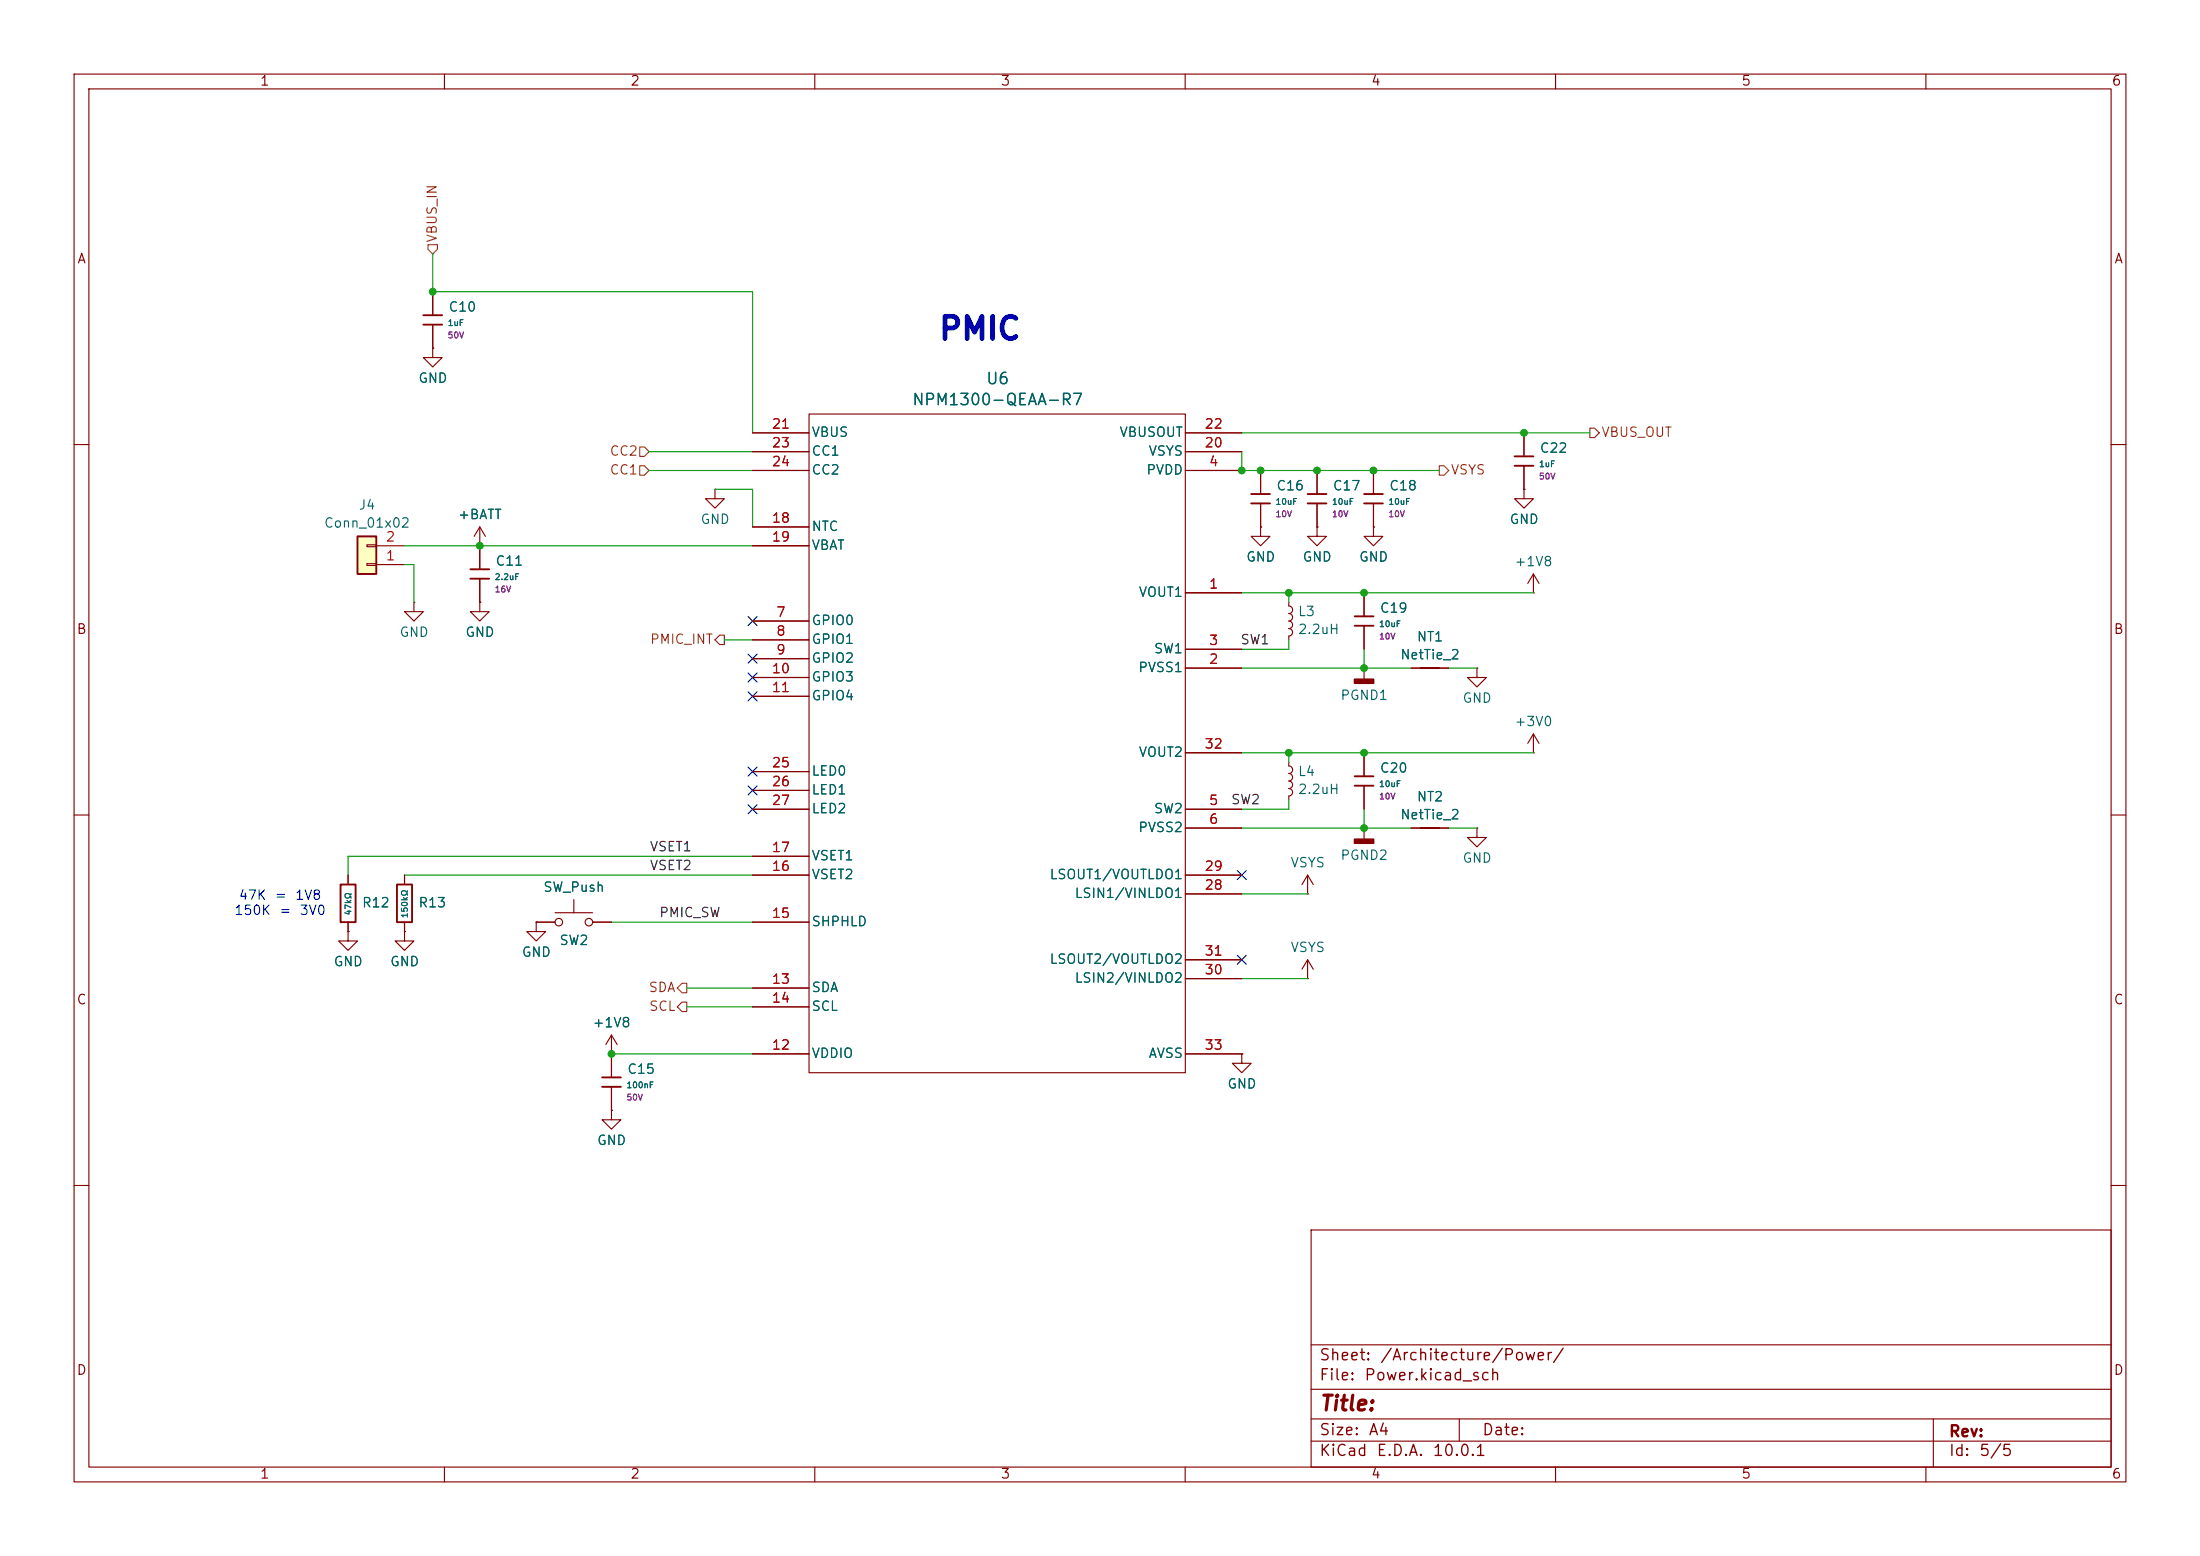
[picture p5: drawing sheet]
<svg xmlns="http://www.w3.org/2000/svg" width="297mm" height="210mm" viewBox="0 0 297 210" stroke-linecap="round" stroke-linejoin="round" font-family="sans-serif">
<g fill="none" stroke="#840000" stroke-width=".15">
<path d="M10 10h277v190h-277zM12 12h273v186h-273zM60 10v2M110 10v2M160 10v2M210 10v2M260 10v2M58.4 39.4v3.1M58.4 47v1.3h1.3l-1.3 1.2-1.3-1.2h1.3M58.4 47h.1M58.4 43.8v3.2M205.7 58.4v3.2"/>
<path d="M10 60h2M64.8 73.7h.1M64.8 71.1l-.8 1.3M64.8 71.1l.7 1.3M64.8 71.1v5.7M64.8 78.1v3.2M96.5 66v1.3h1.3l-1.3 1.3-1.3-1.3h1.3M96.5 66h.1M205.7 66v1.3h1.3l-1.3 1.3-1.2-1.3h1.2M205.7 66h.1M205.7 62.9v3.1M207 77.5l-.8 1.2"/>
<path d="M207 77.5l.8 1.2M207 77.5v2.5M285 60h2M64.8 81.3v1.3h1.2l-1.2 1.2-1.3-1.2h1.3M64.8 81.3h.1M174 81.3v.5a.51 .51 0 0 1 .5 .5 .51 .51 0 0 1-.5 .5M174 82.8a.51 .51 0 0 1 .5 .5 .51 .51 0 0 1-.5 .5M174 83.8a.51 .51 0 0 1 .5 .5 .51 .51 0 0 1-.5 .5 .5 .5 0 0 1 .5 .5 .5 .5 0 0 1-.5 .5v.6M184.1 90.2h.1M184.1 90.2v1.5M190.5 90.2h5.1M199.4 90.2v1.2h1.3l-1.3 1.3-1.3-1.3h1.3"/>
<path d="M199.4 90.2h.1M207 80h.1M207 99.1v2.5M207 99.1l-.8 1.2M207 99.1l.8 1.2M10 110h2M47 118.1v1.3M207 101.6h.1M285 110h2M47 124.5v1.2M54.6 125.7v1.3h1.3l-1.3 1.3-1.3-1.3h1.3M54.6 125.7h.1"/>
<path d="M72.4 124.5v1.2h1.3l-1.3 1.3-1.3-1.3h1.3M72.4 124.5h.1M82.5 139.7v5.7M82.5 139.7l-.7 1.3M82.5 139.7l.8 1.3M82.5 149.9v1.2h1.3l-1.3 1.3-1.2-1.3h1.2M82.5 149.9h.1M82.5 142.2h.1M82.5 146.7v3.2M10 160h2M177 166h108v32h-108zM285 160h2"/>
<path d="M60 198v2M110 198v2M160 198v2M177 194.5h108M177 191.5h108M177 187.5h108M177 181.5h108M197 191.5v3M210 198v2M260 198v2M261 191.5v6.5"/>
</g>
<path d="M57.1 42.5h2.6M57.1 43.8h2.6M63.5 76.8h2.5M63.5 78.1h2.5M204.5 61.6h2.5M204.5 62.9h2.5M191.8 90.2h2.5M46 119.4h2v5.1h-2zM81.3 145.4h2.5M81.3 146.7h2.5" fill="none" stroke="#840000" stroke-width=".25"/>
<path d="M182.9 91.7h2.5v.5h-2.5z" fill="#840000" stroke="#840000" stroke-width=".25"/>
<path d="M48.3 72.4h2.5v5.1h-2.5z" fill="#ffffc2"/>
<g fill="none" stroke="#840000" stroke-width=".25">
<path d="M48.3 72.4h2.5v5.1h-2.5zM168.9 66.7h2.5M168.9 67.9h2.5M176.5 66.7h2.6M176.5 67.9h2.6M184.1 66.7h2.6M184.1 67.9h2.6M182.9 83.2h2.5M182.9 84.5h2.5M53.6 119.4h2v5.1h-2zM182.9 104.8h2.5M182.9 106h2.5"/>
<path d="M191.8 111.8h2.5"/>
</g>
<g fill="none" stroke="#840000" stroke-width=".15">
<path d="M58.4 39.4v3.1M58.4 47h.1M58.4 43.8v3.2M101.6 58.4h7.6M109.2 55.9h50.8v88.9h-50.8zM160 58.4h7.6M205.7 58.4v3.2M49.5 76.1h1.3v.2h-1.3zM49.5 73.5h1.3v.3h-1.3zM50.8 76.2h3.8M50.8 73.7h3.8M64.8 73.7h.1"/>
<path d="M64.8 73.7v3.1M64.8 78.1v3.2M101.6 73.7h7.6M101.6 63.5h7.6M101.6 71.1h7.6M101.6 61h7.6M160 63.5h7.6M160 61h7.6M170.2 71.1v1.3h1.2l-1.2 1.3-1.3-1.3h1.3M170.2 71.1h.1M170.2 63.5v3.2M170.2 67.9v3.2"/>
<path d="M177.8 71.1v1.3h1.3l-1.3 1.3-1.3-1.3h1.3M177.8 71.1h.1M177.8 63.5v3.2M177.8 67.9v3.2M185.4 71.1v1.3h1.3l-1.3 1.3-1.3-1.3h1.3M185.4 71.1h.1M185.4 63.5v3.2M185.4 67.9v3.2M205.7 66h.1M205.7 62.9v3.1M55.9 81.3v1.3h1.2l-1.2 1.2-1.3-1.2h1.3M55.9 81.3h.1"/>
<path d="M64.8 81.3h.1M101.6 83.8h7.6M101.6 86.4h7.6M101.6 88.9h7.6M101.6 91.4h7.6M101.6 94h7.6M160 80h7.6M160 90.2h7.6M160 87.6h7.6M184.1 80v3.2M184.1 84.5v3.1M190.5 90.2h5.1"/>
<path d="M47 118.1v1.3M54.6 118.1v1.3M101.6 109.2h7.6M101.6 118.1h7.6M101.6 115.6h7.6M101.6 104.1h7.6M101.6 106.7h7.6M160 111.8h7.6M160 109.2h7.6M160 118.1h7.6M160 101.6h7.6M174 102.9v.5a.51 .51 0 0 1 .5 .5 .51 .51 0 0 1-.5 .5 .5 .5 0 0 1 .5 .5 .5 .5 0 0 1-.5 .5 .51 .51 0 0 1 .5 .5 .51 .51 0 0 1-.5 .5 .5 .5 0 0 1 .5 .5 .5 .5 0 0 1-.5 .5v.6"/>
<path d="M176.5 118.1v2.6M176.5 118.1l-.7 1.3M176.5 118.1l.8 1.3M184.1 111.8h.1M184.1 101.6v3.2M184.1 106v3.2M184.1 111.8v1.5M190.5 111.8h5.1M199.4 111.8v1.2h1.3l-1.3 1.3-1.3-1.3h1.3M199.4 111.8h.1M47 125.7v1.3h1.3l-1.3 1.3-1.3-1.3h1.3M47 125.7h.1"/>
<path d="M47 124.5v1.2M54.6 125.7h.1M54.6 124.5v1.2M72.4 124.5h.1M72.4 124.5h2.5M74.9 123.2h5.1M77.5 121.4v1.8M80 124.5h2.5M101.6 133.4h7.6M101.6 135.9h7.6M101.6 124.5h7.6M160 120.7h7.6"/>
<path d="M160 132.1h7.6M160 129.5h7.6M176.5 132.1h.1M176.5 120.7h.1M176.5 129.5l-.7 1.3M176.5 129.5l.8 1.3M176.5 129.5v2.6M82.5 149.9h.1M82.5 142.2h.1M82.5 142.2v3.2M82.5 146.7v3.2M101.6 142.2h7.6"/>
<path d="M160 142.2h7.6M167.6 142.2v1.3h1.3l-1.3 1.3-1.2-1.3h1.2M167.6 142.2h.1"/>
<circle cx="75.4" cy="124.5" r=".51"/>
<circle cx="79.5" cy="124.5" r=".51"/>
</g>
<path d="M182.9 113.3h2.5v.5h-2.5z" fill="#840000" stroke="#840000" stroke-width=".25"/>
<path d="M57.8 33h1.3v.7l-.7 .6-.6-.6zM214.6 57.8h.7l.6 .6-.6 .7h-.7zM86.4 62.9h.6l.6 .6-.6 .6h-.6zM86.4 60.3h.6l.6 .7-.6 .6h-.6zM194.3 62.9h.6l.7 .6-.7 .6h-.6zM97.2 85.7h.6v1.3h-.6l-.7-.6zM92.1 135.3h.6v1.2h-.6l-.7-.6zM92.1 132.7h.6v1.3h-.6l-.7-.6z" fill="none" stroke="#725600" stroke-width=".15"/>
<g fill="none" stroke="#009600" stroke-width=".15">
<path d="M58.4 34.3v5.1h43.2v19M167.6 58.4h47M54.6 73.7h47M54.6 76.2h1.3v5.1M87.6 63.5h14M87.6 61h14M96.5 66h5.1v5.1M167.6 61v2.5h26.7M97.8 86.4h3.8M167.6 90.2h22.9M167.6 80h39.4M174 80v1.3"/>
<path d="M174 86.4v1.2h-6.4M184.1 87.6v2.6M195.6 90.2h3.8M54.6 118.1h47M101.6 115.6h-54.6v2.5M167.6 111.8h22.9M167.6 101.6h39.4M174 101.6v1.3M174 108v1.2h-6.4M184.1 109.2v2.6M195.6 111.8h3.8M82.5 124.5h19.1"/>
<path d="M92.7 133.4h8.9M92.7 135.9h8.9M167.6 120.7h8.9M167.6 132.1h8.9M82.5 142.2h19.1"/>
</g>
<g fill="none" stroke="#000084" stroke-width=".15">
<path d="M101 90.8l1.2 1.2M101 83.2l1.2 1.2M101 93.4l1.2 1.2M101 88.3l1.2 1.2M102.2 90.8l-1.2 1.2M102.2 83.2l-1.2 1.2M102.2 93.4l-1.2 1.2M102.2 88.3l-1.2 1.2M101 108.6l1.2 1.2M101 106.1l1.2 1.2M101 103.5l1.2 1.2M102.2 108.6l-1.2 1.2"/>
<path d="M102.2 106.1l-1.2 1.2M102.2 103.5l-1.2 1.2M167 117.5l1.2 1.2M168.2 117.5l-1.2 1.2M167 128.9l1.2 1.2M168.2 128.9l-1.2 1.2"/>
</g>
<g fill="#009600" stroke="#009600" stroke-width=".14">
<circle cx="58.4" cy="39.4" r=".46"/>
<circle cx="64.8" cy="73.7" r=".46"/>
<circle cx="177.8" cy="63.5" r=".46"/>
<circle cx="167.6" cy="63.5" r=".46"/>
<circle cx="174" cy="101.6" r=".46"/>
<circle cx="185.4" cy="63.5" r=".46"/>
<circle cx="205.7" cy="58.4" r=".46"/>
<circle cx="170.2" cy="63.5" r=".46"/>
<circle cx="184.1" cy="111.8" r=".46"/>
<circle cx="184.1" cy="101.6" r=".46"/>
<circle cx="174" cy="80" r=".46"/>
<circle cx="184.1" cy="80" r=".46"/>
<circle cx="184.1" cy="90.2" r=".46"/>
<circle cx="82.5" cy="142.2" r=".46"/>
</g>
<text font-size="3" fill="#0000c2" x="126.6" y="46.6">PMIC</text>
<text font-size="2" fill="#840000" x="178" y="190.9">Title:</text>
<g font-size="1.5" fill="#006464">
<text x="133" y="52.2">U6</text>
<text x="123" y="55.1">NPM1300-QEAA-R7</text>
</g>
<g font-size="1.5" fill="#840000">
<text x="178" y="184">Sheet:</text>
<text x="186.2" y="184">/Architecture/Power/</text>
<text x="178" y="186.7">File:</text>
<text x="184.1" y="186.7">Power.kicad_sch</text>
<text x="178" y="196.9">KiCad</text>
<text x="178" y="194.1">Size:</text>
<text x="184.7" y="194.1">A4</text>
<text x="185.7" y="196.9">E.D.A.</text>
<text x="193.3" y="196.9">10.0.1</text>
<text x="200" y="194.1">Date:</text>
<text x="263" y="194.3">Rev:</text>
<text x="263" y="196.9">Id:</text>
<text x="267.1" y="196.9">5/5</text>
</g>
<g font-size="1.3" fill="#840000">
<text x="35" y="11.9">1</text>
<text x="85" y="11.9">2</text>
<text x="135" y="11.9">3</text>
<text x="185" y="11.9">4</text>
<text x="235" y="11.9">5</text>
<text x="285" y="11.9">6</text>
<text x="10.3" y="35.9">A</text>
<text x="285.3" y="35.9">A</text>
<text x="10.3" y="85.9">B</text>
<text x="285.3" y="85.9">B</text>
<text x="10.3" y="135.9">C</text>
<text x="285.3" y="135.9">C</text>
<text x="10.3" y="185.9">D</text>
<text x="285.3" y="185.9">D</text>
<text x="35" y="199.9">1</text>
<text x="85" y="199.9">2</text>
<text x="135" y="199.9">3</text>
<text x="185" y="199.9">4</text>
<text x="235" y="199.9">5</text>
<text x="285" y="199.9">6</text>
</g>
<g font-size="1.3" fill="#725600">
<text x="59.3" y="32.8" transform="rotate(-90 59.3 32.8)">VBUS_IN</text>
<text x="216.1" y="59.3">VBUS_OUT</text>
<text x="82.2" y="64.4">CC1</text>
<text x="82.2" y="61.8">CC2</text>
<text x="195.8" y="64.4">VSYS</text>
<text x="87.7" y="87.2">PMIC_INT</text>
<text x="87.5" y="134.2">SDA</text>
<text x="87.5" y="136.8">SCL</text>
</g>
<g font-size="1.3" fill="#006464">
<text x="60.5" y="42.4">C10</text>
<text x="56.4" y="52">GND</text>
<text x="109.5" y="59.3">VBUS</text>
<text x="151" y="59.3">VBUSOUT</text>
<text x="109.5" y="61.8">CC1</text>
<text x="109.5" y="64.4">CC2</text>
<text x="154.7" y="64.4">PVDD</text>
<text x="155" y="61.8">VSYS</text>
<text x="207.8" y="61.4">C22</text>
<text x="43.7" y="71.5">Conn_01x02</text>
<text x="48.3" y="69.1">J4</text>
<text x="61.7" y="70.4">+BATT</text>
<text x="94.5" y="71">GND</text>
<text x="109.5" y="72">NTC</text>
<text x="172.2" y="66.5">C16</text>
<text x="179.8" y="66.5">C17</text>
<text x="187.5" y="66.5">C18</text>
<text x="203.7" y="71">GND</text>
<text x="66.8" y="76.7">C11</text>
<text x="109.5" y="74.5">VBAT</text>
<text x="168.1" y="76.1">GND</text>
<text x="175.8" y="76.1">GND</text>
<text x="183.4" y="76.1">GND</text>
<text x="204.4" y="76.7">+1V8</text>
<text x="153.6" y="80.9">VOUT1</text>
<text x="175.1" y="83.5">L3</text>
<text x="186.2" y="83">C19</text>
<text x="53.8" y="86.3">GND</text>
<text x="62.7" y="86.3">GND</text>
<text x="109.5" y="84.7">GPIO0</text>
<text x="109.5" y="87.2">GPIO1</text>
<text x="109.5" y="89.8">GPIO2</text>
<text x="155.7" y="88.5">SW1</text>
<text x="175.1" y="85.9">2.2uH</text>
<text x="188.9" y="89.3">NetTie_2</text>
<text x="191.2" y="86.9">NT1</text>
<text x="109.5" y="92.3">GPIO3</text>
<text x="109.5" y="94.8">GPIO4</text>
<text x="153.6" y="91">PVSS1</text>
<text x="180.9" y="94.8">PGND1</text>
<text x="197.4" y="95.2">GND</text>
<text x="204.4" y="98.3">+3V0</text>
<text x="109.5" y="105">LED0</text>
<text x="109.5" y="107.5">LED1</text>
<text x="153.6" y="102.5">VOUT2</text>
<text x="175.1" y="107.5">2.2uH</text>
<text x="175.1" y="105.1">L4</text>
<text x="186.2" y="104.6">C20</text>
<text x="109.5" y="110.1">LED2</text>
<text x="153.6" y="112.6">PVSS2</text>
<text x="155.7" y="110.1">SW2</text>
<text x="188.9" y="110.9">NetTie_2</text>
<text x="191.2" y="108.5">NT2</text>
<text x="109.5" y="119">VSET2</text>
<text x="109.5" y="116.4">VSET1</text>
<text x="141.6" y="119">LSOUT1/VOUTLDO1</text>
<text x="174.1" y="117.4">VSYS</text>
<text x="180.9" y="116.4">PGND2</text>
<text x="197.4" y="116.8">GND</text>
<text x="48.8" y="122.8">R12</text>
<text x="56.4" y="122.8">R13</text>
<text x="73.3" y="120.7">SW_Push</text>
<text x="109.5" y="125.3">SHPHLD</text>
<text x="145" y="121.5">LSIN1/VINLDO1</text>
<text x="45" y="130.7">GND</text>
<text x="52.6" y="130.7">GND</text>
<text x="70.4" y="129.5">GND</text>
<text x="75.4" y="127.9">SW2</text>
<text x="141.6" y="130.4">LSOUT2/VOUTLDO2</text>
<text x="174.1" y="128.8">VSYS</text>
<text x="109.5" y="134.2">SDA</text>
<text x="109.5" y="136.8">SCL</text>
<text x="145" y="132.9">LSIN2/VINLDO2</text>
<text x="79.9" y="139">+1V8</text>
<text x="109.5" y="143.1">VDDIO</text>
<text x="155" y="143.1">AVSS</text>
<text x="84.6" y="145.2">C15</text>
<text x="165.6" y="147.2">GND</text>
<text x="80.5" y="154.9">GND</text>
</g>
<g font-size="1.3" fill="#a90000">
<text x="104.1" y="58.2">21</text>
<text x="162.5" y="58.2">22</text>
<text x="104.1" y="60.7">23</text>
<text x="104.1" y="63.2">24</text>
<text x="162.5" y="60.7">20</text>
<text x="163.1" y="63.2">4</text>
<text x="104.1" y="70.9">18</text>
<text x="52" y="75.9">1</text>
<text x="52" y="73.4">2</text>
<text x="104.1" y="73.4">19</text>
<text x="104.7" y="83.6">7</text>
<text x="163.1" y="79.8">1</text>
<text x="104.7" y="86.1">8</text>
<text x="104.7" y="88.6">9</text>
<text x="163.1" y="89.9">2</text>
<text x="163.1" y="87.4">3</text>
<text x="104.1" y="91.2">10</text>
<text x="104.1" y="93.7">11</text>
<text x="162.5" y="101.3">32</text>
<text x="104.1" y="103.9">25</text>
<text x="104.1" y="106.4">26</text>
<text x="104.1" y="109">27</text>
<text x="163.1" y="109">5</text>
<text x="163.1" y="111.5">6</text>
<text x="104.1" y="117.9">16</text>
<text x="104.1" y="115.3">17</text>
<text x="162.5" y="117.9">29</text>
<text x="104.1" y="124.2">15</text>
<text x="162.5" y="120.4">28</text>
<text x="162.5" y="131.8">30</text>
<text x="162.5" y="129.3">31</text>
<text x="104.1" y="133.1">13</text>
<text x="104.1" y="135.6">14</text>
<text x="104.1" y="142">12</text>
<text x="162.5" y="142">33</text>
</g>
<g font-size="1.3" fill="#0f0f0f">
<text x="167.4" y="87.3">SW1</text>
<text x="166.1" y="108.9">SW2</text>
<text x="87.6" y="117.8">VSET2</text>
<text x="87.6" y="115.2">VSET1</text>
<text x="88.9" y="124.1">PMIC_SW</text>
</g>
<g font-size="1.3" fill="#0000c2">
<text x="31.5" y="123.8">150K</text>
<text x="32.1" y="121.8">47K</text>
<text x="37" y="121.8">=</text>
<text x="37.6" y="123.8">=</text>
<text x="39.7" y="121.8">1V8</text>
<text x="40.3" y="123.8">3V0</text>
</g>
<g font-size=".8" fill="#840084">
<text x="60.4" y="45.9">50V</text>
<text x="207.7" y="64.9">50V</text>
<text x="172.1" y="70">10V</text>
<text x="179.8" y="70">10V</text>
<text x="187.4" y="70">10V</text>
<text x="66.7" y="80.1">16V</text>
<text x="186.1" y="86.5">10V</text>
<text x="186.1" y="108.1">10V</text>
<text x="84.5" y="148.7">50V</text>
</g>
<g font-size=".8" fill="#006464">
<text x="60.4" y="44.2">1uF</text>
<text x="207.7" y="63.2">1uF</text>
<text x="172.1" y="68.3">10uF</text>
<text x="179.8" y="68.3">10uF</text>
<text x="187.4" y="68.3">10uF</text>
<text x="66.7" y="78.5">2.2uF</text>
<text x="186.1" y="84.8">10uF</text>
<text x="186.1" y="106.4">10uF</text>
<text x="47.6" y="123.6" transform="rotate(-90 47.6 123.6)">47kΩ</text>
<text x="55.2" y="124" transform="rotate(-90 55.2 124)">150kΩ</text>
<text x="84.5" y="147.1">100nF</text>
</g>
</svg>
